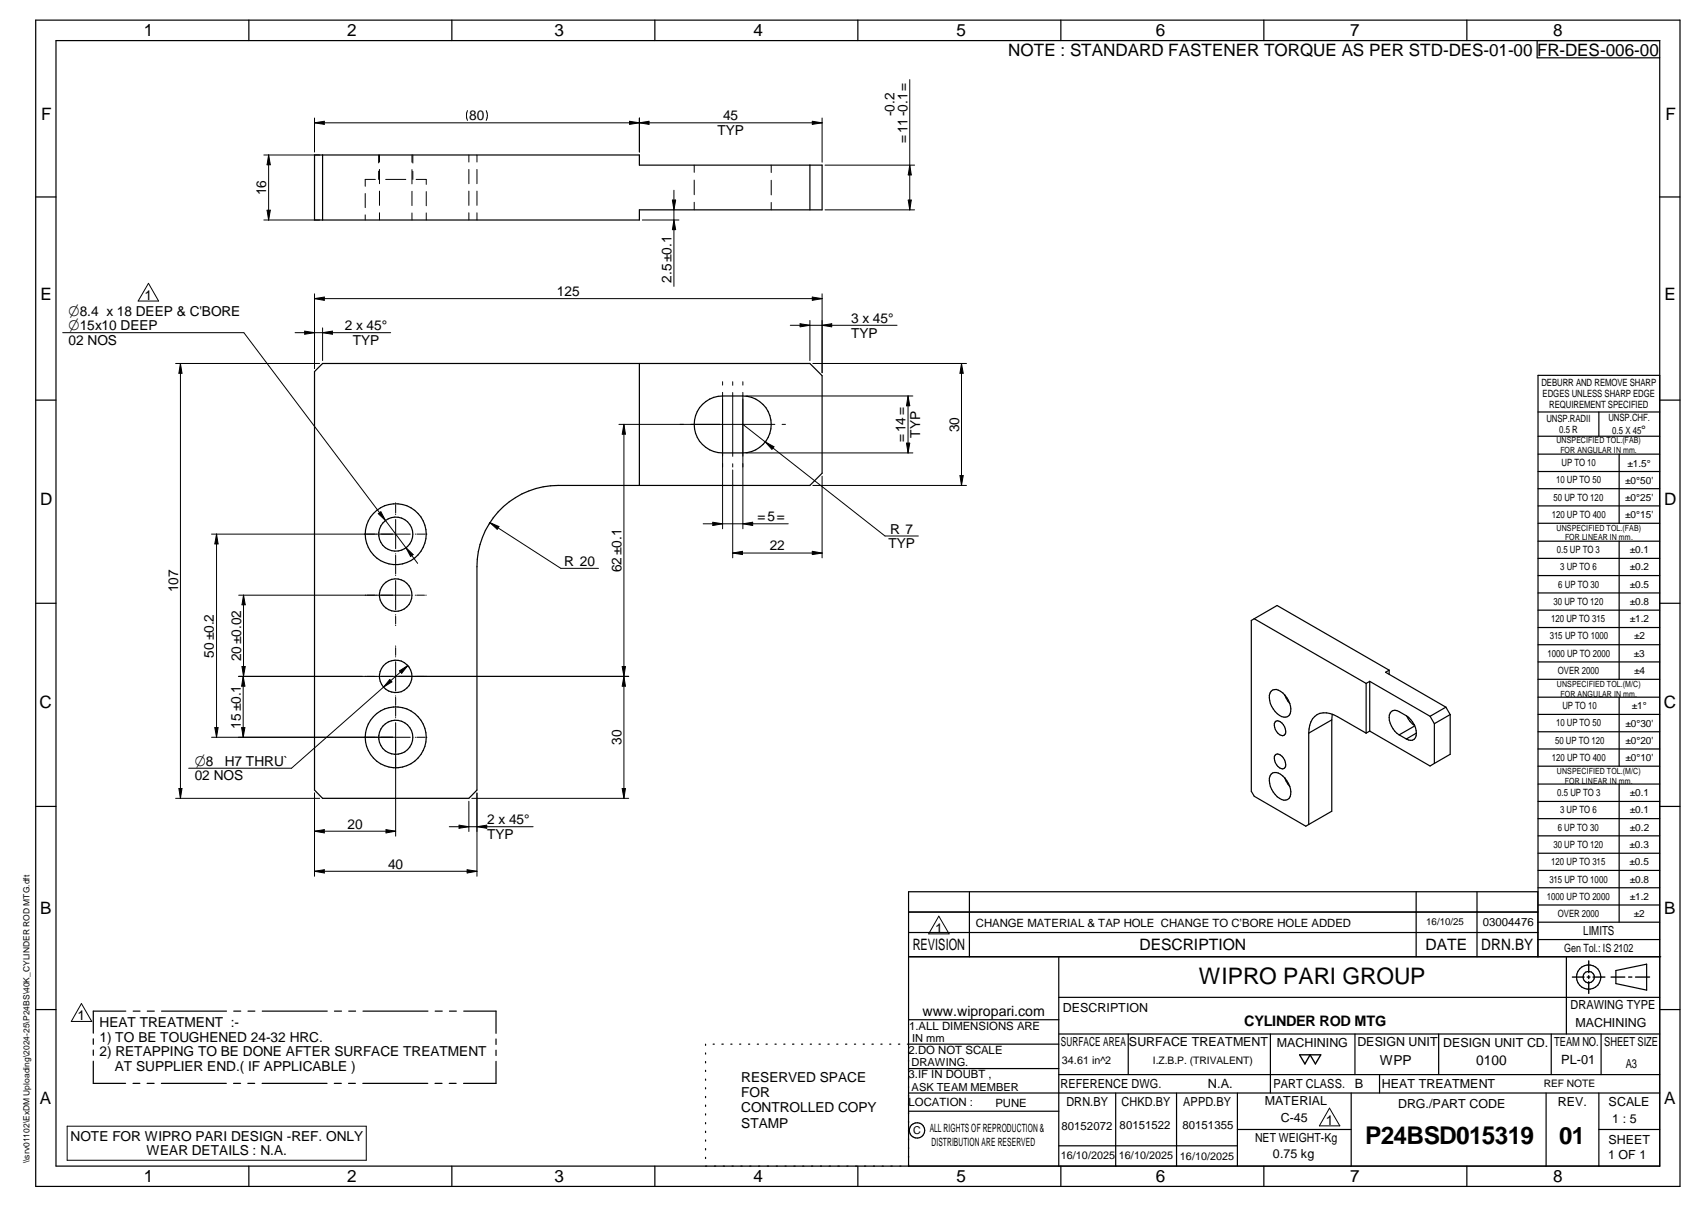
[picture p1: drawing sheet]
<svg xmlns="http://www.w3.org/2000/svg" width="420mm" height="297mm" viewBox="0 0 420 297" stroke-linecap="round" stroke-linejoin="round" font-family="sans-serif">
<g fill="none" stroke="#000" stroke-width=".3">
<path d="M8.8 5h405v287h-405zM13.8 10h395v277h-395zM61.3 5v5M111.3 5v5M161.3 5v5M211.3 5v5M261.3 5v5M311.3 5v5M361.3 5v5M378.6 10v4.2h30.2M77.5 38.1h80v2.5h45v11h-45v2.5h-80zM79.4 38.1v16"/>
<path d="M8.8 48.5h5M199.5 40.6v11M408.8 48.5h5M8.8 98.5h5M79.4 89.5h120.1l3 3v24l-3 3h-62.1a20 20 0 0 0-19.9 19.9v55l-2 2.1h-36.1l-1.9-2.1v-103zM157.5 89.5v30M173 99.5a6.9 6.9 0 0 1 5-2h5a7 7 0 0 1 6.9 7 7 7 0 0 1-6.9 7h-5a7 7 0 0 1-6.5-4.4 7 7 0 0 1 1.5-7.6zM408.8 92.4h-30v143.1M408.8 98.5h5M378.8 101.4h30M378.8 107.4h30M378.8 111.8h30"/>
<path d="M378.8 116h30M393.8 101.4v6M398.8 111.8v17M378.8 120.3h30M378.8 124.5h30M378.8 128.8h30M378.8 133.2h30M378.8 137.4h30M398.8 133.2v34M8.8 148.5h5M308.9 152.3l5.6-3.3 27.6 15.9M308.9 152.3l-.7 .4v42l.7 1.3 12.7 7.3 .7-.4"/>
<path d="M308.9 152.3l27.6 15.9M378.8 141.6h30M378.8 145.9h30M378.8 150.2h30M378.8 154.4h30M378.8 158.7h30M408.8 148.5h5M313 170.1a1.67 1.67 0 0 1 2.4 0 5.3 5.3 0 0 1 2.3 5.5 1.65 1.65 0 0 1-2.6 .5 5.3 5.3 0 0 1-2.3-5.5zM314.2 177.5a2 2 0 0 1 2.4 1.9 1.06 1.06 0 0 1-.4 1.5 1.06 1.06 0 0 1-1.5-.4 2.62 2.62 0 0 1-.7-2.8zM316.4 171l1.3 2.1M328 177.2v22.4l-5.7 3.3M328 177.2l-5.7 3.2"/>
<path d="M328.1 175.8l-.1 1.4M336.5 168.2v12.2M337.3 179.9l-.8 .5M337.3 167.7l14.9 8.6M337.3 167.7v12.2M337.3 179.9l14.9 8.6 1.1-.6M337.3 167.7l-.8 .5M342.1 164.9l-.9 .5 14.9 8.6M342.1 164.9v1M346.4 176.2a5.3 5.3 0 0 0 2 2.4M348.4 178.6l-3.8 2.2M352.2 176.3l1.1 1.8"/>
<path d="M353.3 178.1v9.8M356.1 174l1.1 1.9M356.1 174l-3.9 2.3M357.2 175.9v9.7l-3.9 2.3M357.2 175.9l-3.9 2.2M378.8 162.9h30M378.8 167.2h30M378.8 171.6h30M378.8 175.8h30M398.8 171.6v17M8.8 198.5h5M313 190.5a2.02 2.02 0 0 1 2.9 .5 5.2 5.2 0 0 1 1.8 5 1.65 1.65 0 0 1-2.6 .5 5.3 5.3 0 0 1-2.3-5.5z"/>
<path d="M314 185.9a1.34 1.34 0 0 1 2.1 .7l.3 .5a1.35 1.35 0 0 1-.5 2.1 2.63 2.63 0 0 1-1.9-3.3zM316.4 191.4l1.3 2.2M322.3 180.4v22.5M322.3 180.4a4.8 4.8 0 0 1 2.8-4.8 5.5 5.5 0 0 1 4.3 .8l7.1 4M344.6 180.8l1.8 1.1M348.8 180.4a6.3 6.3 0 0 0-4.8-5.5 1.46 1.46 0 0 0-1.9 1.7 5.6 5.6 0 0 0 2.5 4.2M348.8 180.4a1.49 1.49 0 0 1-.7 1.6 1.49 1.49 0 0 1-1.7-.1M348.8 180.4l-2.4 1.5M378.8 180.1h30M378.8 184.3h30M378.8 188.6h30M378.8 193h30"/>
<path d="M378.8 197.2h30M398.8 193v33.9M408.8 198.5h5M238.7 219.5v16M348.8 219.5v16M363.8 219.5v16M378.8 201.5h30M378.8 205.7h30M378.8 210h30M378.8 214.2h30M378.8 218.5h30M223.8 235.5h185.2"/>
<path d="M223.8 229.5h154.9M223.8 224.5h154.9M260.8 235.5v51.5M378.7 235.5v-16h-154.9v67.5M378.8 222.7h30M378.8 226.9h30M378.8 231.2h30M385.8 235.5v19M398 238.8l7.5-1.5v6.4l-7.5-1.6zM8.8 248.5h5M23 255.7v1.3M23 258.4v1.3"/>
<path d="M31 248.8h-8v5.5M32.8 248.8h1.7M36.3 248.8h1.7M39.8 248.8h16M57.6 248.8h1.7M61.1 248.8h1.7M64.6 248.8h16M82.4 248.8h1.7M85.9 248.8h1.7M89.4 248.8h16M107.2 248.8h1.7M110.7 248.8h1.7"/>
<path d="M114.2 248.8h8v5.5M122.2 255.7v1.3M122.2 258.4v1.4M173.8 257v.3M173.8 259.1v.3M175.6 257h.3M177.8 257h.3M180 257h.3M182.1 257h.3M184.4 257h.2M186.5 257h.3M188.7 257h.3"/>
<path d="M190.9 257h.3M193 257h.3M195.2 257h.3M197.4 257h.3M199.5 257h.3M201.7 257h.3M203.9 257h.3M206.1 257h.3M208.2 257h.4M210.4 257h.3M212.6 257h.3M214.7 257h.4"/>
<path d="M216.9 257h.3M219.1 257h.3M221.3 257h.3M223.8 251h37M260.8 257h-37.3M260.8 245.4h148M260.8 254.5h148M277.9 254.5v10M312.9 254.5v14.5M333.7 254.5v10M354.3 254.5v10M382 254.5v10"/>
<path d="M394.3 254.5v10M408.8 248.5h5M23 261.2v5.4h7.9M32.8 266.6h1.6M36.2 266.6h1.8M39.7 266.6h16M57.5 266.6h1.8M61 266.6h1.7M64.5 266.6h16M82.3 266.6h1.8M85.8 266.6h1.7M89.4 266.6h16"/>
<path d="M107.1 266.6h1.8M110.6 266.6h1.7M122.2 261.2v5.4h-8M173.8 261.2v.4M173.8 263.4v.3M173.8 265.6v.3M173.8 267.7v.3M173.8 269.8v.3M173.8 271.9v.4M173.8 274.1v.3M173.8 276.3v.3M173.8 278.4v.3"/>
<path d="M223.8 269h185M223.8 263h37M223.8 273.5h37M260.8 264.5h148M274.8 269v18M289.8 269v18M304.7 269v18M304.7 278h28.1M332.8 269v18M339.8 264.5v4.5M380.8 269v18M393.8 269v18"/>
<path d="M393.8 278h15M61.3 287v5M111.3 287v5M161.3 287v5M173.8 280.5v.3M173.8 282.7v.3M173.8 284.8v.3M211.3 287v5M260.8 282h43.9M261.3 287v5M311.3 287v5M361.3 287v5"/>
<circle cx="97.5" cy="131.5" r="7.5"/>
<circle cx="97.5" cy="131.5" r="4.2"/>
<circle cx="97.5" cy="146.5" r="4"/>
<circle cx="97.4" cy="166.5" r="4"/>
<circle cx="97.5" cy="181.4" r="4.2"/>
<circle cx="97.5" cy="181.5" r="7.5"/>
<circle cx="391.3" cy="240.5" r="2.99"/>
<circle cx="391.3" cy="240.5" r="1.41"/>
<circle cx="225.9" cy="278.2" r="1.89"/>
</g>
<g fill="none" stroke="#000" stroke-width=".25">
<path d="M224.1 19.6v32M65 38.1h13.7M66.2 38.1l.4 2.5h-.8zM66.2 38.1v16M77.5 30.2h125M77.5 30.2l2.4-.4v.8zM77.5 29v8.4M93.2 38.1v2M93.5 38.1v1.8M101.5 38.1v1.8M101.7 38.1v2M115.1 27.2a2.99 2.99 0 0 0 0 2.4"/>
<path d="M115.5 38.1v1.8M117.5 38.1v1.8M119.7 27.2a2.6 2.6 0 0 1 0 2.4M155.1 29.8l4.7 .8v-.8l-4.7 .8zM157.5 29v8.4M200.1 29.8l2.4 .4-2.4 .4zM202.5 29v10.9M65 54.1h13.7M65.8 51.7h.8l-.4 2.4zM89.9 47.6v3.5M89.9 52.9v1.2M92.4 44.2h-2.5v1.6"/>
<path d="M93.2 42.1v2.1M93.5 41.7v3.5M93.5 47v3.5M93.5 52.4v1.7M95 44.2h4.9M101.5 41.7v3.6M101.5 47.1v3.5M101.5 52.4v1.7M101.7 42.2v2M102.5 44.2h2.5v1.2M105 47.2v3.4M105 52.4v1.7"/>
<path d="M115.5 41.7v3.5M115.5 47v3.5M115.5 52.4v1.7M117.5 41.7v3.5M117.5 47v3.5M117.5 52.4v1.7M158.2 54.1h9M165.6 49.2h.8l-.4 2.4zM166 54.1l.4 2.4h-.8zM166 46.8v23.7M171 40.6v1.8M171 44.3v3.6"/>
<path d="M171 49.8v1.8M189.9 40.6v1.9M189.9 44.4v3.6M189.9 49.8v1.8M203.2 40.6h22M203.2 51.6h22M223.7 49.2h.7l-.3 2.4zM224.1 40.6l.3 2.5h-.7zM36.6 69.7l2.5 4.4h-5.1zM77.5 72.3v18.4M77.5 73.5h125M77.5 73.5l2.4-.4v.8z"/>
<path d="M197.1 79.7l2.4 .4-2.4 .3zM199.5 78.9v9.8M200.1 73.1l2.4 .4-2.4 .4zM202.5 72.3v19.4M15.4 81.9h44.7l34.8 46.2M43.3 89.5h35.4M44.4 89.5l.4 2.4h-.7zM44.4 89.5v107M72.7 81.9h23.5M75 81.5l2.5 .4-2.5 .4zM79.4 80.7v8M79.4 81.9l2.5-.4v.8z"/>
<path d="M178 93.9v.9M178 96.6v33.5M180.5 93.9v.9M180.5 96.6v15.7M183 93.9v.9M183 96.6v33.5M183.7 97.5h41.1M194.6 80.1h26.3M200.2 89.5h37.8M202.5 80.1l2.3-.4v.7zM223.6 97.5v14M223.6 97.5l.5 2.4h-.8z"/>
<path d="M236.8 89.5l.4 2.4h-.8zM236.8 89.5v30M152.4 104.4h38.4M153.7 104.4v92.1M153.7 104.4l.3 2.4h-.8zM180.5 114.1v.8M180.5 115.7v21.6M183 104.4l35 27.5h8.2M183.7 111.5h41.1M188.5 108.8l2.1 1.1-.5 .7zM192.6 104.4h.9M200.2 119.5h37.8"/>
<path d="M202.5 117.2v20.1M223.3 109.1h.8l-.5 2.4zM236.4 117.1h.8l-.4 2.4zM52.1 131.4h48.9M53.3 131.4v50M53.3 131.4l.4 2.5h-.8zM93.2 126.4l.6-.5 1.1 2.2zM94.9 128.1l8 10.5M97.4 123.7v.2M97.4 124.2v2.1M97.4 126.6v.1M97.4 127.8v7.2"/>
<path d="M97.4 136.3v.1M97.4 136.7v2M97.4 138.9v.2M97.4 139.4v1.9M100 134.8l1.8 1.7-.7 .4zM102.3 131.4h.1M102.6 131.4h2.1M105 131.4h.1M120.6 128.6l2.3 1-.4 .7zM120.6 128.6l17.5 11.3h9.3M173.2 128.9h20.9M175.5 128.5l2.5 .4-2.5 .4z"/>
<path d="M180.5 136.1l2.4-.4v.8zM180.5 136.1h22M183 128.9l2.4-.4v.8zM200.1 135.7l2.4 .4-2.4 .4zM58.8 146.5h42.2M60 146.5l.4 2.3h-.8zM60 146.5v20M97.4 141.6h.1M97.4 151.3h.1M97.4 151.6v1.9M97.4 153.8v.2M97.4 142.9v7.2"/>
<path d="M97.4 159v.1M97.4 159.4v1.9M102.3 146.5h.1M102.6 146.5h2M104.8 146.5h.2M52.9 179.1h.8l-.4 2.3zM58.7 166.5h96.1M59.5 179.1h.8l-.4 2.3zM59.6 164h.8l-.4 2.5zM59.9 166.5l.4 2.4h-.8zM59.9 166.5v14.9M94.5 169.1l-22.7 20h-25.3"/>
<path d="M96 167.2l.5 .6-2 1.3zM97.4 161.6v.1M97.4 171.2v.1M97.4 171.6v1.9M97.4 162.9v7.2M97.4 173.7v.2M97.4 174.2v2.1M97.4 176.6v.1M97.4 177.8v28M98.4 165.1l2-1.3-1.5 1.9zM100.4 163.8l-5.9 5.3M153.2 164h.8l-.3 2.5z"/>
<path d="M153.7 166.5l.3 2.4h-.8zM43.3 196.5h35.4M44.1 194.1h.7l-.4 2.4zM52.1 181.4h48.9M77.5 195.2v20.4M102.3 181.4h.1M102.6 181.4h2.1M105 181.4h.1M115.5 197.2v7.4M116.2 196.5h38.6M117.5 195.2v20.4M153.2 194.1h.8l-.3 2.4z"/>
<path d="M77.5 214.4h40M77.5 204.6h19.9M77.5 214.4l2.4-.4v.8zM77.5 204.6l2.4-.4v.8zM95.1 204.2l2.3 .4-2.3 .4zM110.6 203.5h20.7M113.1 203.1l2.4 .4-2.4 .3zM115.1 214l2.4 .4-2.4 .4zM117.5 203.5l2.4-.4v.7zM231.2 225.5l2.6 4.3h-5.1zM20.1 247l2.5 4.4h-5zM16.5 277.2h73.7v8.3h-73.7z"/>
<path d="M327.4 272.7l2.6 4.4h-5.1z"/>
</g>
<path d="M391.3 236.5v2.9M320.1 259.6h5.2l-1.3 2.2-1.3-2.2-1.3 2.2zM387.3 240.5h2.8M390.9 240.5h.7M391.3 240.1v.7M391.3 241.6v2.9M392.3 240.5h3M396.8 240.5h3.4M401.1 240.5h.8M402.8 240.5h3.5" fill="none" stroke="#000" stroke-width=".34"/>
<g fill="#000">
<path d="M77.5 30.2l2.4-.4v.8zM155.1 29.8l2.4 .4-2.4 .4zM157.5 30.2l2.3-.4v.8zM200.1 29.8l2.4 .4-2.4 .4zM65.8 51.7h.8l-.4 2.4zM66.2 38.1l.4 2.5h-.8zM166 54.1l.4 2.4h-.8zM165.6 49.2h.8l-.4 2.4zM224.1 40.6l.3 2.5h-.7zM223.7 49.2h.7l-.3 2.4zM77.5 73.5l2.4-.4v.8zM197.1 79.7l2.4 .4-2.4 .3z"/>
<path d="M200.1 73.1l2.4 .4-2.4 .4zM202.5 80.1l2.3-.4v.7zM44.4 89.5l.4 2.4h-.7zM75 81.5l2.5 .4-2.5 .4zM79.4 81.9l2.5-.4v.8zM223.6 97.5l.5 2.4h-.8zM236.8 89.5l.4 2.4h-.8zM153.7 104.4l.3 2.4h-.8zM188.5 108.8l2.1 1.1-.5 .7zM223.3 109.1h.8l-.5 2.4zM236.4 117.1h.8l-.4 2.4zM53.3 131.4l.4 2.5h-.8z"/>
<path d="M93.2 126.4l.6-.5 1.1 2.2zM100 134.8l1.8 1.7-.7 .4zM120.6 128.6l2.3 1-.4 .7zM175.5 128.5l2.5 .4-2.5 .4zM180.5 136.1l2.4-.4v.8zM183 128.9l2.4-.4v.8zM200.1 135.7l2.4 .4-2.4 .4zM60 146.5l.4 2.3h-.8zM52.9 179.1h.8l-.4 2.3zM59.5 179.1h.8l-.4 2.3zM59.9 166.5l.4 2.4h-.8zM59.6 164h.8l-.4 2.5z"/>
<path d="M96 167.2l.5 .6-2 1.3zM98.4 165.1l2-1.3-1.5 1.9zM153.2 164h.8l-.3 2.5zM153.7 166.5l.3 2.4h-.8zM44.1 194.1h.7l-.4 2.4zM153.2 194.1h.8l-.3 2.4zM77.5 214.4l2.4-.4v.8zM77.5 204.6l2.4-.4v.8zM95.1 204.2l2.3 .4-2.3 .4zM113.1 203.1l2.4 .4-2.4 .3zM115.1 214l2.4 .4-2.4 .4zM117.5 203.5l2.4-.4v.7z"/>
</g>
<text font-size="6" x="336.2" y="281.6">P24BSD015319</text>
<text font-size="5.9" x="384" y="281.6">01</text>
<text font-size="5.6" x="295.3" y="242.2">WIPRO PARI GROUP</text>
<g font-size="4.2">
<text x="35.4" y="9">1</text>
<text x="85.5" y="8.9">2</text>
<text x="136.6" y="9">3</text>
<text x="185.6" y="9">4</text>
<text x="235.6" y="9">5</text>
<text x="284.6" y="8.8">6</text>
<text x="332.6" y="9">7</text>
<text x="382.6" y="9">8</text>
<text x="248.3" y="13.8">NOTE : STANDARD FASTENER TORQUE AS PER STD-DES-01-00 FR-DES-006-00</text>
<text x="10.1" y="29.6">F</text>
<text x="410.2" y="29.6">F</text>
<text x="9.9" y="73.9">E</text>
<text x="409.9" y="73.9">E</text>
<text x="9.9" y="124.2">D</text>
<text x="409.9" y="124.2">D</text>
<text x="9.7" y="174.3">C</text>
<text x="409.7" y="174.3">C</text>
<text x="9.9" y="225">B</text>
<text x="409.8" y="225">B</text>
<text x="9.8" y="271.7">A</text>
<text x="409.8" y="271.7">A</text>
<text x="35.4" y="291">1</text>
<text x="85.5" y="290.9">2</text>
<text x="136.6" y="291">3</text>
<text x="185.6" y="291">4</text>
<text x="235.6" y="291">5</text>
<text x="284.6" y="290.8">6</text>
<text x="332.6" y="291">7</text>
<text x="382.6" y="291">8</text>
</g>
<g font-size="3.9">
<text x="224.8" y="233.8">REVISION</text>
<text x="280.7" y="233.8">DESCRIPTION</text>
<text x="351.1" y="233.8">DATE</text>
<text x="364.8" y="233.8">DRN.BY</text>
</g>
<g font-size="3.7">
<text x="16.9" y="77.7">O8.4 x 18 DEEP &amp; C'BORE</text>
<text x="16.9" y="81.3">O15x10 DEEP</text>
<text x="48" y="188.5">O8</text>
</g>
<text font-size="3.6" x="306.4" y="252.6">CYLINDER ROD MTG</text>
<text font-size="3.5" x="227.2" y="250">www.wipropari.com</text>
<g font-size="3.4">
<text x="115.6" y="29.6">80</text>
<text x="178.1" y="29.6">45</text>
<text x="220.3" y="28.6" transform="rotate(-90 220.3 28.6)">-0.2</text>
<text x="176.7" y="33.2">TYP</text>
<text x="223.5" y="35.3" transform="rotate(-90 223.5 35.3)">=11-0.1=</text>
<text x="65.6" y="48" transform="rotate(-90 65.6 48)">16</text>
<text x="165.4" y="69.6" transform="rotate(-90 165.4 69.6)">2.5±0.1</text>
<text x="35.6" y="73.8">1</text>
<text x="137.1" y="72.9">125</text>
<text x="84.9" y="81.3">2 x 45°</text>
<text x="209.6" y="79.5">3 x 45°</text>
<text x="209.6" y="83.1">TYP</text>
<text x="16.9" y="84.9">02 NOS</text>
<text x="86.9" y="84.9">TYP</text>
<text x="226.6" y="107.7" transform="rotate(-90 226.6 107.7)">TYP</text>
<text x="236.2" y="106.3" transform="rotate(-90 236.2 106.3)">30</text>
<text x="223" y="108.8" transform="rotate(-90 223 108.8)">=14=</text>
<text x="186.6" y="128.3">=5=</text>
<text x="219.2" y="131.3">R 7</text>
<text x="189.6" y="135.5">22</text>
<text x="218.8" y="134.9">TYP</text>
<text x="139" y="139.3">R 20</text>
<text x="153.1" y="140.8" transform="rotate(-90 153.1 140.8)">62±0.1</text>
<text x="43.8" y="145.8" transform="rotate(-90 43.8 145.8)">107</text>
<text x="52.7" y="161.8" transform="rotate(-90 52.7 161.8)">50±0.2</text>
<text x="59.4" y="162.8" transform="rotate(-90 59.4 162.8)">20±0.02</text>
<text x="59.3" y="179.3" transform="rotate(-90 59.3 179.3)">15±0.1</text>
<text x="153.1" y="183.3" transform="rotate(-90 153.1 183.3)">30</text>
<text x="55.4" y="188.5">H7 THRU`</text>
<text x="48" y="192.1">02 NOS</text>
<text x="85.6" y="204">20</text>
<text x="120" y="202.9">2 x 45°</text>
<text x="120" y="206.5">TYP</text>
<text x="95.6" y="213.8">40</text>
<text x="230.3" y="229.6">1</text>
<text x="19.1" y="251.1">1</text>
<text x="24.5" y="252.7">HEAT TREATMENT :-</text>
<text x="24.5" y="256.3">1) TO BE TOUGHENED 24-32 HRC.</text>
<text x="24.5" y="260">2) RETAPPING TO BE DONE AFTER SURFACE TREATMENT</text>
<text x="28.3" y="263.6">AT SUPPLIER END.( IF APPLICABLE )</text>
<text x="339.8" y="262.2">WPP</text>
<text x="363.6" y="262">0100</text>
<text x="182.6" y="266.2">RESERVED SPACE</text>
<text x="182.6" y="270">FOR</text>
<text x="182.6" y="273.7">CONTROLLED COPY</text>
<text x="17.4" y="280.8">NOTE FOR WIPRO PARI DESIGN -REF. ONLY</text>
<text x="182.6" y="277.5">STAMP</text>
<text x="326.5" y="276.8">1</text>
<text x="36.1" y="284.4">WEAR DETAILS : N.A.</text>
</g>
<g font-size="3.1">
<text x="389.9" y="230.2">LIMITS</text>
<text x="261.8" y="249">DESCRIPTION</text>
<text x="386.8" y="248.4">DRAWING TYPE</text>
<text x="261.3" y="257.5">SURFACE AREA</text>
<text x="278" y="257.5">SURFACE TREATMENT</text>
<text x="314.5" y="257.6">MACHINING</text>
<text x="334.3" y="257.5">DESIGN UNIT</text>
<text x="355.4" y="257.6">DESIGN UNIT CD.</text>
<text x="382.8" y="257.3">TEAM NO.</text>
<text x="388" y="252.8">MACHINING</text>
<text x="395.1" y="257.4">SHEET SIZE</text>
<text x="384.5" y="261.9">PL-01</text>
<text x="400.4" y="262.8">A3</text>
<text x="261.2" y="267.8">REFERENCE DWG.</text>
<text x="297.5" y="267.8">N.A.</text>
<text x="313.6" y="267.7">PART CLASS.</text>
<text x="333.7" y="267.7">B</text>
<text x="340.3" y="267.7">HEAT TREATMENT</text>
<text x="262.6" y="272.2">DRN.BY</text>
<text x="276.2" y="272.1">CHKD.BY</text>
<text x="291.4" y="272.2">APPD.BY</text>
<text x="311.5" y="272">MATERIAL</text>
<text x="344.3" y="272.6">DRG./PART CODE</text>
<text x="383.7" y="272.2">REV.</text>
<text x="396.2" y="272.3">SCALE</text>
<text x="309.1" y="280.9">NET WEIGHT-Kg</text>
<text x="315.5" y="276.1">C-45</text>
<text x="396.1" y="281.4">SHEET</text>
<text x="397.1" y="276.4">1 : 5</text>
<text x="313.5" y="285.1">0.75 kg</text>
<text x="396.1" y="285.3">1 OF 1</text>
</g>
<text font-size="3" x="404.2" y="106.8">°</text>
<g font-size="2.8">
<text x="365.2" y="227.9">03004476</text>
<text x="240.4" y="228">CHANGE MATERIAL &amp; TAP HOLE CHANGE TO C’BORE HOLE ADDED</text>
<text x="385.2" y="234.4">Gen Tol.: IS 2102</text>
<text x="223.9" y="253.4">1.ALL DIMENSIONS ARE</text>
<text x="223.8" y="259.3">2.DO NOT SCALE</text>
<text x="223.8" y="265.4">3.IF IN DOUBT ,</text>
<text x="223.8" y="272.2">LOCATION :</text>
<text x="245.1" y="272.4">PUNE</text>
<text x="229" y="278.7">ALL RIGHTS OF REPRODUCTION &amp;</text>
<text x="261.4" y="278">80152072</text>
<text x="275.7" y="277.7">80151522</text>
<text x="291.2" y="277.9">80151355</text>
<text x="229.4" y="282.1">DISTRIBUTION ARE RESERVED</text>
</g>
<g font-size="2.7">
<text x="224.7" y="256.4">IN mm</text>
<text x="224.5" y="262.4">DRAWING.</text>
<text x="261.5" y="261.9">34.61 in^2</text>
<text x="224.5" y="268.4">ASK TEAM MEMBER</text>
<text x="224.9" y="279.2">C</text>
<text x="261.3" y="285.2">16/10/2025</text>
<text x="275.6" y="285.2">16/10/2025</text>
<text x="290.6" y="285.4">16/10/2025</text>
</g>
<g font-size="2.5">
<text x="379.6" y="95">DEBURR AND REMOVE SHARP</text>
<text x="379.9" y="97.7">EDGES UNLESS SHARP EDGE</text>
<text x="381.5" y="100.5">REQUIREMENT SPECIFIED</text>
<text x="380.9" y="103.8">UNSP.RADII</text>
<text x="384" y="106.6">0.5 R</text>
<text x="396.1" y="103.6">UNSP.CHF.</text>
<text x="397.1" y="106.8">0.5 X 45</text>
<text x="383.2" y="119">10 UP TO 50</text>
<text x="384.6" y="114.7">UP TO 10</text>
<text x="400.3" y="119">±0°50'</text>
<text x="400.8" y="114.8">±1.5°</text>
<text x="382.6" y="123.2">50 UP TO 120</text>
<text x="400.3" y="123.2">±0°25'</text>
<text x="382.2" y="127.4">120 UP TO 400</text>
<text x="400.3" y="127.4">±0°15'</text>
<text x="383.4" y="136.1">0.5 UP TO 3</text>
<text x="401.4" y="136.1">±0.1</text>
<text x="384.2" y="140.4">3 UP TO 6</text>
<text x="401.4" y="140.3">±0.2</text>
<text x="382.6" y="148.8">30 UP TO 120</text>
<text x="383.8" y="144.6">6 UP TO 30</text>
<text x="401.4" y="148.9">±0.8</text>
<text x="401.4" y="144.7">±0.5</text>
<text x="382" y="153.1">120 UP TO 315</text>
<text x="401.4" y="153.1">±1.2</text>
<text x="381.2" y="161.6">1000 UP TO 2000</text>
<text x="381.7" y="157.4">315 UP TO 1000</text>
<text x="402.4" y="161.6">±3</text>
<text x="402.5" y="157.4">±2</text>
<text x="383.7" y="165.9">OVER 2000</text>
<text x="402.5" y="165.9">±4</text>
<text x="383.2" y="178.8">10 UP TO 50</text>
<text x="384.8" y="174.5">UP TO 10</text>
<text x="400.3" y="178.8">±0°30'</text>
<text x="401.9" y="174.6">±1°</text>
<text x="383" y="183">50 UP TO 120</text>
<text x="400.3" y="183.1">±0°20'</text>
<text x="382.2" y="187.3">120 UP TO 400</text>
<text x="400.3" y="187.3">±0°10'</text>
<text x="383.5" y="195.9">0.5 UP TO 3</text>
<text x="401.4" y="196">±0.1</text>
<text x="384.2" y="200.1">3 UP TO 6</text>
<text x="401.4" y="200.2">±0.1</text>
<text x="382.6" y="208.7">30 UP TO 120</text>
<text x="383.7" y="204.4">6 UP TO 30</text>
<text x="401.4" y="208.7">±0.3</text>
<text x="401.4" y="204.4">±0.2</text>
<text x="382" y="213">120 UP TO 315</text>
<text x="401.4" y="212.9">±0.5</text>
<text x="381" y="221.4">1000 UP TO 2000</text>
<text x="381.6" y="217.2">315 UP TO 1000</text>
<text x="401.4" y="221.4">±1.2</text>
<text x="401.4" y="217.2">±0.8</text>
<text x="383.7" y="225.7">OVER 2000</text>
<text x="402.4" y="225.7">±2</text>
<text x="283.9" y="261.9">I.Z.B.P. (TRIVALENT)</text>
<text x="380.2" y="267.5">REF NOTE</text>
</g>
<text font-size="2.4" x="351.3" y="227.7">16/10/25</text>
<g font-size="2.1">
<text x="383.3" y="109.1">UNSPECIFIED TOL.(FAB)</text>
<text x="384.3" y="111.4">FOR ANGULAR IN mm.</text>
<text x="383.4" y="130.6">UNSPECIFIED TOL.(FAB)</text>
<text x="385.4" y="133">FOR LINEAR IN mm.</text>
<text x="383.4" y="169">UNSPECIFIED TOL.(M/C)</text>
<text x="384.3" y="171.4">FOR ANGULAR IN mm.</text>
<text x="383.4" y="190.5">UNSPECIFIED TOL.(M/C)</text>
<text x="385.4" y="192.8">FOR LINEAR IN mm.</text>
<text x="7.2" y="286.3" transform="rotate(-90 7.2 286.3)">\\srv01102\ExDM Uploading\2024-25\P24BS\40K_CYLINDER ROD MTG.dft</text>
</g>
</svg>
